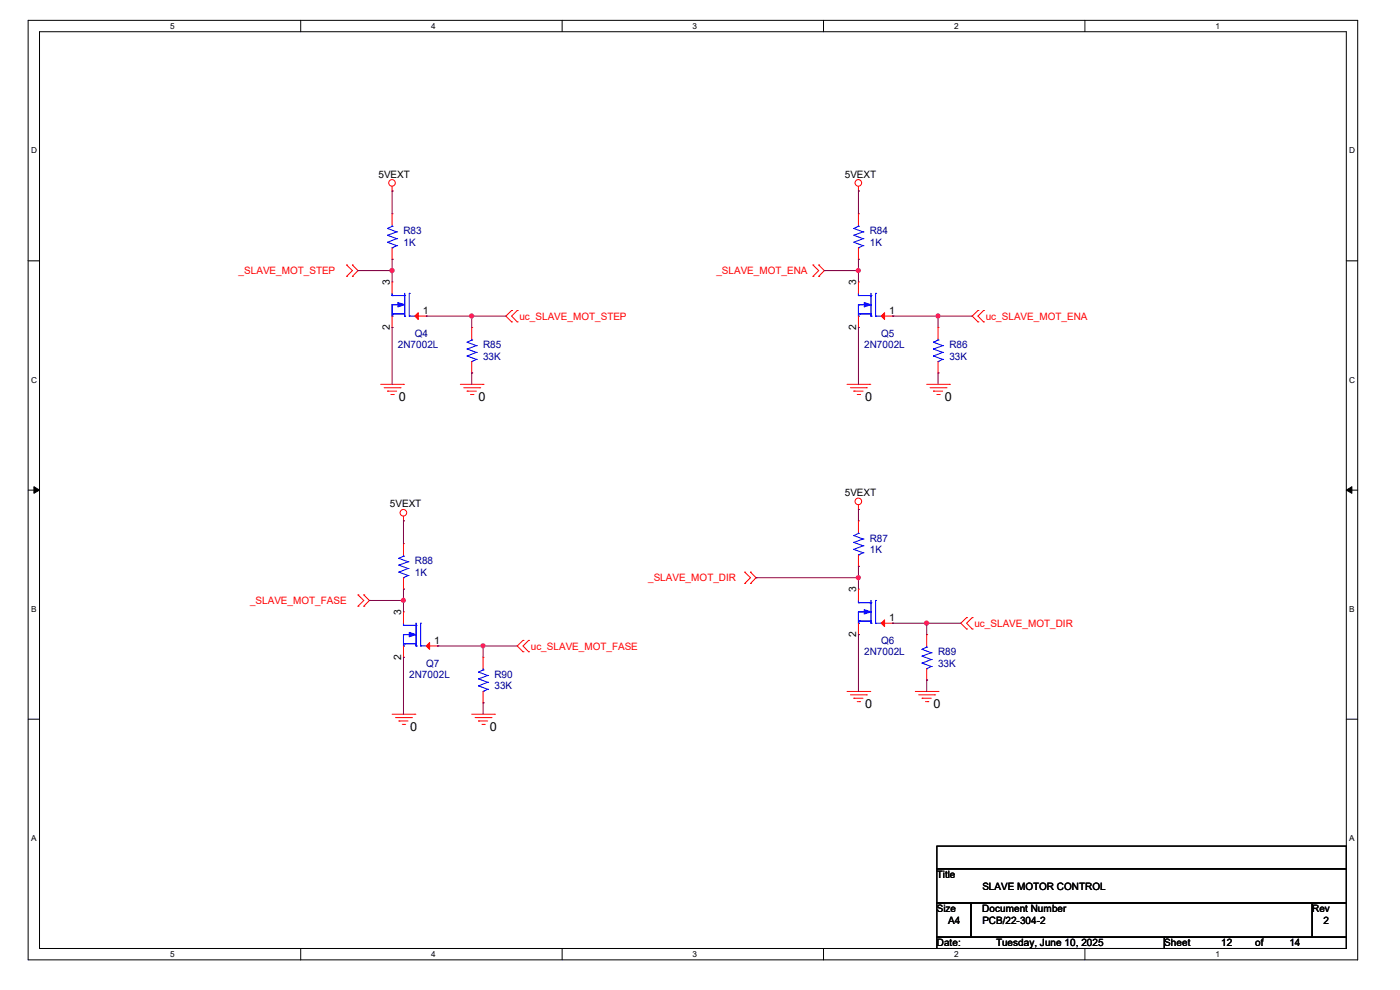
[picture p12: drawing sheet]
<svg xmlns="http://www.w3.org/2000/svg" width="297mm" height="210mm" viewBox="0 0 297 210" stroke-linecap="round" stroke-linejoin="round" font-family="sans-serif">
<path d="M6 4.3h282v199.3h-282zM8.4 6.7h277.2v194.5h-277.2z" fill="none" stroke="#000" stroke-width=".21"/>
<g fill="#fff">
<path d="M36.1 4.6h.9v1.9h-.9z"/>
<path d="M36.1 201.5h.9v1.9h-.9z"/>
</g>
<path d="M63.8 4.3v2.4M63.8 201.2v2.4" fill="none" stroke="#000" stroke-width=".21"/>
<g fill="#fff">
<path d="M91.5 4.6h.9v1.9h-.9z"/>
<path d="M91.5 201.5h.9v1.9h-.9z"/>
</g>
<path d="M119.3 4.3v2.4M119.3 201.2v2.4" fill="none" stroke="#000" stroke-width=".21"/>
<g fill="#fff">
<path d="M146.9 4.6h1v1.9h-1z"/>
<path d="M146.9 201.5h1v1.9h-1z"/>
</g>
<path d="M174.7 4.3v2.4M174.7 201.2v2.4" fill="none" stroke="#000" stroke-width=".21"/>
<g fill="#fff">
<path d="M202.4 4.6h.9v1.9h-.9z"/>
<path d="M202.4 201.5h.9v1.9h-.9z"/>
</g>
<path d="M230.2 4.3v2.4M230.2 201.2v2.4" fill="none" stroke="#000" stroke-width=".21"/>
<g fill="#fff">
<path d="M257.9 4.6h.9v1.9h-.9z"/>
<path d="M257.9 201.5h.9v1.9h-.9z"/>
<path d="M6.6 31h1.2v1.9h-1.2z"/>
<path d="M286.3 31h1.2v1.9h-1.2z"/>
<path d="M6.6 79.6h1.2v1.9h-1.2z"/>
<path d="M286.3 79.6h1.2v1.9h-1.2z"/>
</g>
<path d="M6 55.3h2.4M285.6 55.3h2.4" fill="none" stroke="#000" stroke-width=".21"/>
<g fill="#fff">
<path d="M6.6 128.3h1.1v1.9h-1.1z"/>
<path d="M286.3 128.3h1.1v1.9h-1.1z"/>
</g>
<path d="M6 104h2.4M285.6 104h2.4" fill="none" stroke="#000" stroke-width=".21"/>
<path d="M7.2 103.3l1.2 .7-1.2 .6zM285.6 104l1.2-.7v1.3z" fill="#000" stroke="#000" stroke-width=".21"/>
<g fill="#fff">
<path d="M6.6 176.9h1.1v1.9h-1.1z"/>
<path d="M286.3 176.9h1.1v1.9h-1.1z"/>
</g>
<path d="M6 152.6h2.4M285.6 152.6h2.4M198.8 179.5h86.8v4.8h-86.8zM198.8 184.3h86.8v7.3h-86.8zM198.8 191.6h7.2v7.2h-7.2zM198.8 198.8h48.2v2.4h-48.2zM206 191.6h72.4v7.2h-72.4zM247 198.8h38.6v2.4h-38.6zM278.4 191.6h7.2v7.2h-7.2z" fill="none" stroke="#000" stroke-width=".21"/>
<g fill="none" stroke="#f00" stroke-width=".21">
<path d="M83.2 39.5v1M182.1 39.5v1M73.5 58.6h.1M73.5 56.2h.1M73.5 56.2l1.3 1.2-1.3 1.2M74.8 56.2h.1M74.8 58.6h.1M74.8 56.2l1.1 1.2-1.1 1.2M83.2 40.5h.1M83.2 59.8h.1M83.2 55h.1M83.2 45.3h.1"/>
<path d="M83.2 45.3v2.5M83.2 52.6v2.4M83.2 59.8v2.4M172.5 58.6h.1M172.5 56.2h.1M172.5 56.2l1.2 1.2-1.2 1.2M173.7 56.2h.1M173.7 58.6h.1M173.7 56.2l1.2 1.2-1.2 1.2M182.1 40.5h.1M182.1 59.8h.1M182.1 55h.1"/>
<path d="M182.1 45.3h.1M182.1 45.3v2.5M182.1 52.6v2.4M182.1 59.8v2.4M83.2 69.5h.1M83.2 67.1v2.4M88 67.1h2.4M90.4 67.1h.1M100.1 79.1h.1M100.1 69.5h.1M100.1 69.5v2.4M100.1 76.7v2.4"/>
<path d="M108.5 65.9h.1M108.5 68.3h.1M108.5 65.9l-1.2 1.2 1.2 1.2M109.7 68.3h.1M109.7 65.9h.1M109.7 65.9l-1.2 1.2 1.2 1.2M182.1 69.5h.1M182.1 67.1v2.4M186.9 67.1h2.5M189.4 67.1h.1M199 79.1h.1M199 69.5h.1"/>
<path d="M199 69.5v2.4M199 76.7v2.4M207.5 65.9h.1M207.5 68.3h.1M207.5 65.9l-1.3 1.2 1.3 1.2M208.7 68.3h.1M208.7 65.9h.1M208.7 65.9l-1.2 1.2 1.2 1.2M80.8 81.5h4.8M81.5 82.3h3.4M82.2 83h.1M82.2 83h2"/>
<path d="M82.9 83.7h.5M83.4 83.7h.1M84.9 82.3h.1M85.6 81.5h.1M97.7 81.5h4.8M98.4 82.3h3.4M99.1 83h.1M99.1 83h1.9M99.8 83.7h.5M100.3 83.7h.1M101.8 82.3h.1M102.5 81.5h.1"/>
<path d="M179.7 81.5h4.8M180.4 82.3h3.4M181.1 83h.1M181.1 83h2M181.9 83.7h.5M182.4 83.7h.1M183.8 82.3h.1M184.5 81.5h.1M196.6 81.5h4.8M197.3 82.3h3.4M198 83h.1M198 83h2"/>
<path d="M198.8 83.7h.5M199.3 83.7h.1M200.7 82.3h.1M201.4 81.5h.1M85.6 110.5h.1M85.6 115.3h.1M85.6 109.5v1M85.6 115.3v2.4M182.1 108.1h.1M182.1 110.5h.1M182.1 107.1v1M182.1 110.5v2.4"/>
<path d="M182.1 117.7v2.4M75.9 128.6h.1M75.9 126.2h.1M75.9 126.2l1.3 1.2-1.3 1.2M77.2 126.2h.1M77.2 128.6h.1M77.2 126.2l1.2 1.2-1.2 1.2M85.6 125h.1M85.6 139.4h.1M85.6 129.8h.1M85.6 122.6v2.4M85.6 129.8v2.4"/>
<path d="M85.6 137v2.4M90.4 137h2.4M92.8 137h.1M102.5 139.4h.1M102.5 139.4v2.5M111 135.8h.1M111 138.3h.1M111 135.8l-1.3 1.2 1.3 1.3M112.1 138.3h.1M112.1 135.8h.1M112.1 135.8l-1.1 1.2 1.1 1.3M158 123.8h.1"/>
<path d="M158 121.4h.1M158 121.4l1.2 1.2-1.2 1.2M159.2 121.4h.1M159.2 123.8h.1M159.2 121.4l1.2 1.2-1.2 1.2M182.1 120.1h.1M182.1 134.6h.1M182.1 125h.1M182.1 125v2.4M182.1 132.2v2.4M186.9 132.2h2.5M189.4 132.2h.1"/>
<path d="M196.6 134.6h.1M196.6 134.6v2.4M205.1 131h.1M205.1 133.4h.1M205.1 131l-1.3 1.2 1.3 1.2M206.2 133.4h.1M206.2 131h.1M206.2 131l-1.1 1.2 1.1 1.2M83.2 151.5h4.8M83.9 152.2h3.4M84.6 153h.1M84.6 153h2"/>
<path d="M85.3 153.7h.6M85.9 153.7h.1M87.3 152.2h.1M88 151.5h.1M100.1 151.5h4.8M100.8 152.2h3.4M101.5 153h.1M101.5 153h2M102.2 153.7h.5M102.5 149.1h.1M102.5 146.7v2.4M102.7 153.7h.1"/>
<path d="M104.2 152.2h.1M104.9 151.5h.1M179.7 146.7h4.8M180.4 147.4h3.4M181.1 148.1h.1M181.1 148.1h2M181.9 148.8h.5M182.4 148.8h.1M183.8 147.4h.1M184.5 146.7h.1M194.2 146.7h4.8M194.9 147.4h3.4"/>
<path d="M195.6 148.1h.1M195.6 148.1h2M196.3 148.8h.5M196.6 144.3h.1M196.6 141.9v2.4M196.8 148.8h.1M198.3 147.4h.1M199 146.7h.1"/>
<circle cx="83.2" cy="38.8" r=".7"/>
<circle cx="182.1" cy="38.8" r=".7"/>
<circle cx="85.6" cy="108.8" r=".7"/>
<circle cx="182.1" cy="106.4" r=".7"/>
</g>
<g fill="none" stroke="#00f" stroke-width=".21">
<path d="M82.2 48.5h.1M82.2 49.9h.1M82.2 51.4h.1M82.2 48.5l2 .7M82.2 49.9l2 .7M82.2 51.4l2 .7M83.2 52.6h.1M83.2 48h.1M83.2 47.8v.2M83.2 48l-1 .5M84.2 49.2h.1M84.2 50.6h.1"/>
<path d="M84.2 52.1h.1M84.2 49.2l-2 .7M84.2 50.6l-2 .8M84.2 52.1l-1 .5M181.1 48.5h.1M181.1 49.9h.1M181.1 51.4h.1M181.1 48.5l2 .7M181.1 49.9l2 .7M181.1 51.4l2 .7M182.1 52.6h.1M182.1 48h.1"/>
<path d="M182.1 47.8v.2M182.1 48l-1 .5M183.1 49.2h.1M183.1 50.6h.1M183.1 52.1h.1M183.1 49.2l-2 .7M183.1 50.6l-2 .8M183.1 52.1l-1 .5M83.2 62.7h.1M83.2 64.6h.1M83.2 67.1h.1M83.2 66.6h.1"/>
<path d="M83.2 62.2v.5M83.2 64.6v2.5M83.2 62.7h2.7M83.2 64.6h1.4M83.2 66.6h2.7M83.4 66.6h.1M85.6 62.7h.1M85.9 67.1h.1M85.9 62.7h.1M85.9 62.2v4.9M86.8 67.1h.1M86.8 62.2h.1"/>
<path d="M86.8 67.1h1.2M86.8 62.2v4.9M99.1 72.6h.1M99.1 74h.1M99.1 75.5h.1M99.1 72.6l1.9 .7M99.1 74l1.9 .8M99.1 75.5l1.9 .7M100.1 76.7h.1M100.1 72.1h.1M100.1 72.1l-1 .5M100.1 71.9v.2"/>
<path d="M101 73.3h.1M101 74.8h.1M101 76.2h.1M101 73.3l-1.9 .7M101 74.8l-1.9 .7M101 76.2l-.9 .5M182.1 62.7h.1M182.1 64.6h.1M182.1 67.1h.1M182.1 66.6h.1M182.1 62.7h2.7M182.1 64.6h1.5"/>
<path d="M182.1 66.6h2.7M182.1 62.2v.5M182.1 64.6v2.5M182.4 66.6h.1M184.5 62.7h.1M184.8 67.1h.1M184.8 62.7h.1M184.8 62.2v4.9M185.8 67.1h.1M185.8 62.2h.1M185.8 67.1h1.1M185.8 62.2v4.9"/>
<path d="M198 72.6h.1M198 74h.1M198 75.5h.1M198 72.6l2 .7M198 74l2 .8M198 75.5l2 .7M199 76.7h.1M199 72.1h.1M199 72.1l-1 .5M199 71.9v.2M200 73.3h.1M200 74.8h.1"/>
<path d="M200 76.2h.1M200 73.3l-2 .7M200 74.8l-2 .7M200 76.2l-1 .5M84.6 118.4h.1M84.6 119.9h.1M84.6 118.4l2 .8M84.6 119.9l2 .7M85.6 118h.1M85.6 118l-1 .4M85.6 117.7v.3M86.6 119.2h.1"/>
<path d="M86.6 119.2l-2 .7M181.1 113.6h.1M181.1 115.1h.1M181.1 116.5h.1M181.1 113.6l2 .7M181.1 115.1l2 .7M181.1 116.5l2 .8M182.1 117.7h.1M182.1 113.2h.1M182.1 113.2l-1 .4M182.1 112.9v.3M183.1 114.3h.1"/>
<path d="M183.1 115.8h.1M183.1 117.3h.1M183.1 114.3l-2 .8M183.1 115.8l-2 .7M183.1 117.3l-1 .4M84.6 121.4h.1M84.6 121.4l2 .7M85.6 122.6h.1M85.6 132.7h.1M85.6 134.6h.1M85.6 137h.1M85.6 136.6h.1"/>
<path d="M85.6 132.2v.5M85.6 134.6v2.4M85.6 132.7h2.7M85.6 134.6h1.4M85.6 136.6h2.7M85.9 136.6h.1M86.6 120.6h.1M86.6 122.1h.1M86.6 120.6l-2 .8M86.6 122.1l-1 .5M88 132.7h.1M88.3 137h.1"/>
<path d="M88.3 132.7h.1M88.3 132.2v4.8M89.2 137h.1M89.2 132.2h.1M89.2 137h1.2M89.2 132.2v4.8M182.1 127.8h.1M182.1 129.8h.1M182.1 132.2h.1M182.1 131.7h.1M182.1 127.4v.4M182.1 129.8v2.4"/>
<path d="M182.1 127.8h2.7M182.1 129.8h1.5M182.1 131.7h2.7M182.4 131.7h.1M184.5 127.8h.1M184.8 132.2h.1M184.8 127.8h.1M184.8 127.4v4.8M185.8 132.2h.1M185.8 127.4h.1M185.8 127.4v4.8M185.8 132.2h1.1"/>
<path d="M195.6 137.8h.1M195.6 139.2h.1M195.6 137.8l2 .7M195.6 139.2l2 .7M196.6 137.3h.1M196.6 137.3l-1 .5M196.6 137v.3M197.6 138.5h.1M197.6 139.9h.1M197.6 138.5l-2 .7M197.6 139.9l-2 .8M101.5 142.6h.1"/>
<path d="M101.5 144h.1M101.5 145.5h.1M101.5 142.6l2 .7M101.5 144l2 .7M101.5 145.5l2 .7M102.5 146.7h.1M102.5 142.1h.1M102.5 142.1l-1 .5M102.5 141.9v.2M103.5 143.3h.1M103.5 144.7h.1M103.5 146.2h.1"/>
<path d="M103.5 143.3l-2 .7M103.5 144.7l-2 .8M103.5 146.2l-1 .5M195.6 140.7h.1M195.6 140.7l2 .7M196.6 141.9h.1M197.6 141.4h.1M197.6 141.4l-1 .5"/>
</g>
<g fill="#00f" stroke="#00f" stroke-width=".21">
<path d="M84.4 64.2l1.5 .4-1.5 .5z"/>
<path d="M183.3 64.2l1.5 .4-1.5 .5z"/>
<path d="M183.3 129.3l1.5 .5-1.5 .5z"/>
<path d="M86.8 134.2l1.5 .4-1.5 .5z"/>
</g>
<g fill="#f00" stroke="#f00" stroke-width=".21">
<path d="M88.7 66.3v1.5l-.7-.7z"/>
<path d="M186.9 67.1l.8-.8v1.5z"/>
<path d="M186.9 132.2l.8-.7v1.4z"/>
<path d="M90.4 137l.7-.7v1.5z"/>
</g>
<g fill="none" stroke="#800040" stroke-width=".21">
<path d="M75.9 57.4h.1M75.9 57.4h7.3M83.2 40.5h.1M83.2 55h.1M83.2 57.4h.1M83.2 40.5v4.8M83.2 55v4.8M174.9 57.4h.1M174.9 57.4h7.2M182.1 40.5h.1M182.1 55h.1M182.1 57.4h.1"/>
<path d="M182.1 40.5v4.8M182.1 55v4.8M83.2 69.5h.1M83.2 69.5v12M90.4 67.1h.1M90.4 67.1h16.9M100.1 67.1h.1M100.1 79.1h.1M100.1 67.1v2.4M100.1 79.1v2.4M182.1 69.5h.1M182.1 69.5v12"/>
<path d="M189.4 67.1h.1M189.4 67.1h16.8M199 67.1h.1M199 79.1h.1M199 67.1v2.4M199 79.1v2.4M85.6 110.5h.1M85.6 110.5v4.8M182.1 108.1h.1M182.1 108.1v2.4M78.4 127.4h.1M78.4 127.4h7.2"/>
<path d="M85.6 125h.1M85.6 127.4h.1M85.6 139.4h.1M85.6 125v4.8M85.6 139.4v12.1M92.8 137h.1M92.8 137h16.9M102.5 137h.1M102.5 137v2.4M160.4 122.6h.1M160.4 122.6h21.7M182.1 120.1h.1"/>
<path d="M182.1 122.6h.1M182.1 134.6h.1M182.1 120.1v4.9M182.1 134.6v12.1M189.4 132.2h.1M189.4 132.2h14.4M196.6 132.2h.1M196.6 132.2v2.4M102.5 149.1h.1M102.5 149.1v2.4M196.6 144.3h.1M196.6 144.3v2.4"/>
</g>
<g fill="#f0f" stroke="#f0f" stroke-width=".21">
<circle cx="182.1" cy="57.4" r=".44"/>
<circle cx="199" cy="67" r=".44"/>
<circle cx="182.1" cy="122.5" r=".44"/>
<circle cx="196.6" cy="132.2" r=".44"/>
<circle cx="83.2" cy="57.4" r=".44"/>
<circle cx="100.1" cy="67" r=".44"/>
<circle cx="85.6" cy="127.4" r=".44"/>
<circle cx="102.5" cy="137" r=".44"/>
</g>
<g font-size="2.6">
<text x="84.6" y="85.1">0</text>
<text x="101.5" y="85.1">0</text>
<text x="183.6" y="85.1">0</text>
<text x="200.4" y="85.1">0</text>
<text x="87" y="155.1">0</text>
<text x="103.9" y="155.1">0</text>
<text x="183.6" y="150.3">0</text>
<text x="198" y="150.3">0</text>
</g>
<g font-size="2.2">
<text x="80.3" y="37.7">5VEXT</text>
<text x="179.2" y="37.7">5VEXT</text>
<text x="82.7" y="60.5" transform="rotate(-90 82.7 60.5)">3</text>
<text x="181.6" y="60.5" transform="rotate(-90 181.6 60.5)">3</text>
<text x="82.7" y="70" transform="rotate(-90 82.7 70)">2</text>
<text x="89.7" y="66.5">1</text>
<text x="181.6" y="70" transform="rotate(-90 181.6 70)">2</text>
<text x="188.6" y="66.5">1</text>
<text x="82.7" y="107.7">5VEXT</text>
<text x="179.2" y="105.2">5VEXT</text>
<text x="181.6" y="125.7" transform="rotate(-90 181.6 125.7)">3</text>
<text x="85.1" y="130.5" transform="rotate(-90 85.1 130.5)">3</text>
<text x="188.6" y="131.7">1</text>
<text x="92.1" y="136.5">1</text>
<text x="181.6" y="135.1" transform="rotate(-90 181.6 135.1)">2</text>
<text x="85.1" y="140" transform="rotate(-90 85.1 140)">2</text>
<text x="198.8" y="186.3">Title</text>
<text x="208.4" y="188.7">SLAVE MOTOR CONTROL</text>
<text x="198.8" y="193.5">Size</text>
<text x="201.2" y="196">A4</text>
<text x="208.4" y="193.5">Document Number</text>
<text x="208.4" y="196">PCB/22-304-2</text>
<text x="278.4" y="193.5">Rev</text>
<text x="280.8" y="196">2</text>
<text x="198.8" y="200.8">Date:</text>
<text x="211.3" y="200.8">Tuesday, June 10, 2025</text>
<text x="247" y="200.8">Sheet</text>
<text x="259.1" y="200.8">12</text>
<text x="266.3" y="200.8">of</text>
<text x="273.6" y="200.8">14</text>
</g>
<g font-size="2.2" fill="#000080">
<text x="85.6" y="49.7">R83</text>
<text x="85.6" y="52.2">1K</text>
<text x="184.5" y="49.7">R84</text>
<text x="184.5" y="52.2">1K</text>
<text x="88" y="71.5">Q4</text>
<text x="186.9" y="71.5">Q5</text>
<text x="84.4" y="73.9">2N7002L</text>
<text x="102.5" y="73.9">R85</text>
<text x="102.5" y="76.3">33K</text>
<text x="183.3" y="73.9">2N7002L</text>
<text x="201.4" y="73.9">R86</text>
<text x="201.4" y="76.3">33K</text>
<text x="88" y="119.7">R88</text>
<text x="184.5" y="114.9">R87</text>
<text x="184.5" y="117.3">1K</text>
<text x="88" y="122.1">1K</text>
<text x="186.9" y="136.6">Q6</text>
<text x="86.8" y="143.8">2N7002L</text>
<text x="90.4" y="141.4">Q7</text>
<text x="104.9" y="143.8">R90</text>
<text x="183.3" y="139">2N7002L</text>
<text x="199" y="139">R89</text>
<text x="199" y="141.4">33K</text>
<text x="104.9" y="146.3">33K</text>
</g>
<g font-size="2.2" fill="#f00">
<text x="50.6" y="58.2">_SLAVE_MOT_STEP</text>
<text x="152" y="58.2">_SLAVE_MOT_ENA</text>
<text x="110.2" y="67.9">uc_SLAVE_MOT_STEP</text>
<text x="209.1" y="67.9">uc_SLAVE_MOT_ENA</text>
<text x="137.5" y="123.4">_SLAVE_MOT_DIR</text>
<text x="53" y="128.2">_SLAVE_MOT_FASE</text>
<text x="112.6" y="137.8">uc_SLAVE_MOT_FASE</text>
<text x="206.7" y="133">uc_SLAVE_MOT_DIR</text>
</g>
<g font-size="1.7">
<text x="36.1" y="6.1">5</text>
<text x="91.5" y="6.1">4</text>
<text x="146.9" y="6.1">3</text>
<text x="202.4" y="6.1">2</text>
<text x="257.9" y="6.1">1</text>
<text x="6.6" y="32.6">D</text>
<text x="286.3" y="32.6">D</text>
<text x="6.6" y="81.2">C</text>
<text x="286.3" y="81.2">C</text>
<text x="6.6" y="129.8">B</text>
<text x="286.3" y="129.8">B</text>
<text x="6.6" y="178.4">A</text>
<text x="286.3" y="178.4">A</text>
<text x="36.1" y="203">5</text>
<text x="91.5" y="203">4</text>
<text x="146.9" y="203">3</text>
<text x="202.4" y="203">2</text>
<text x="257.9" y="203">1</text>
</g>
</svg>
